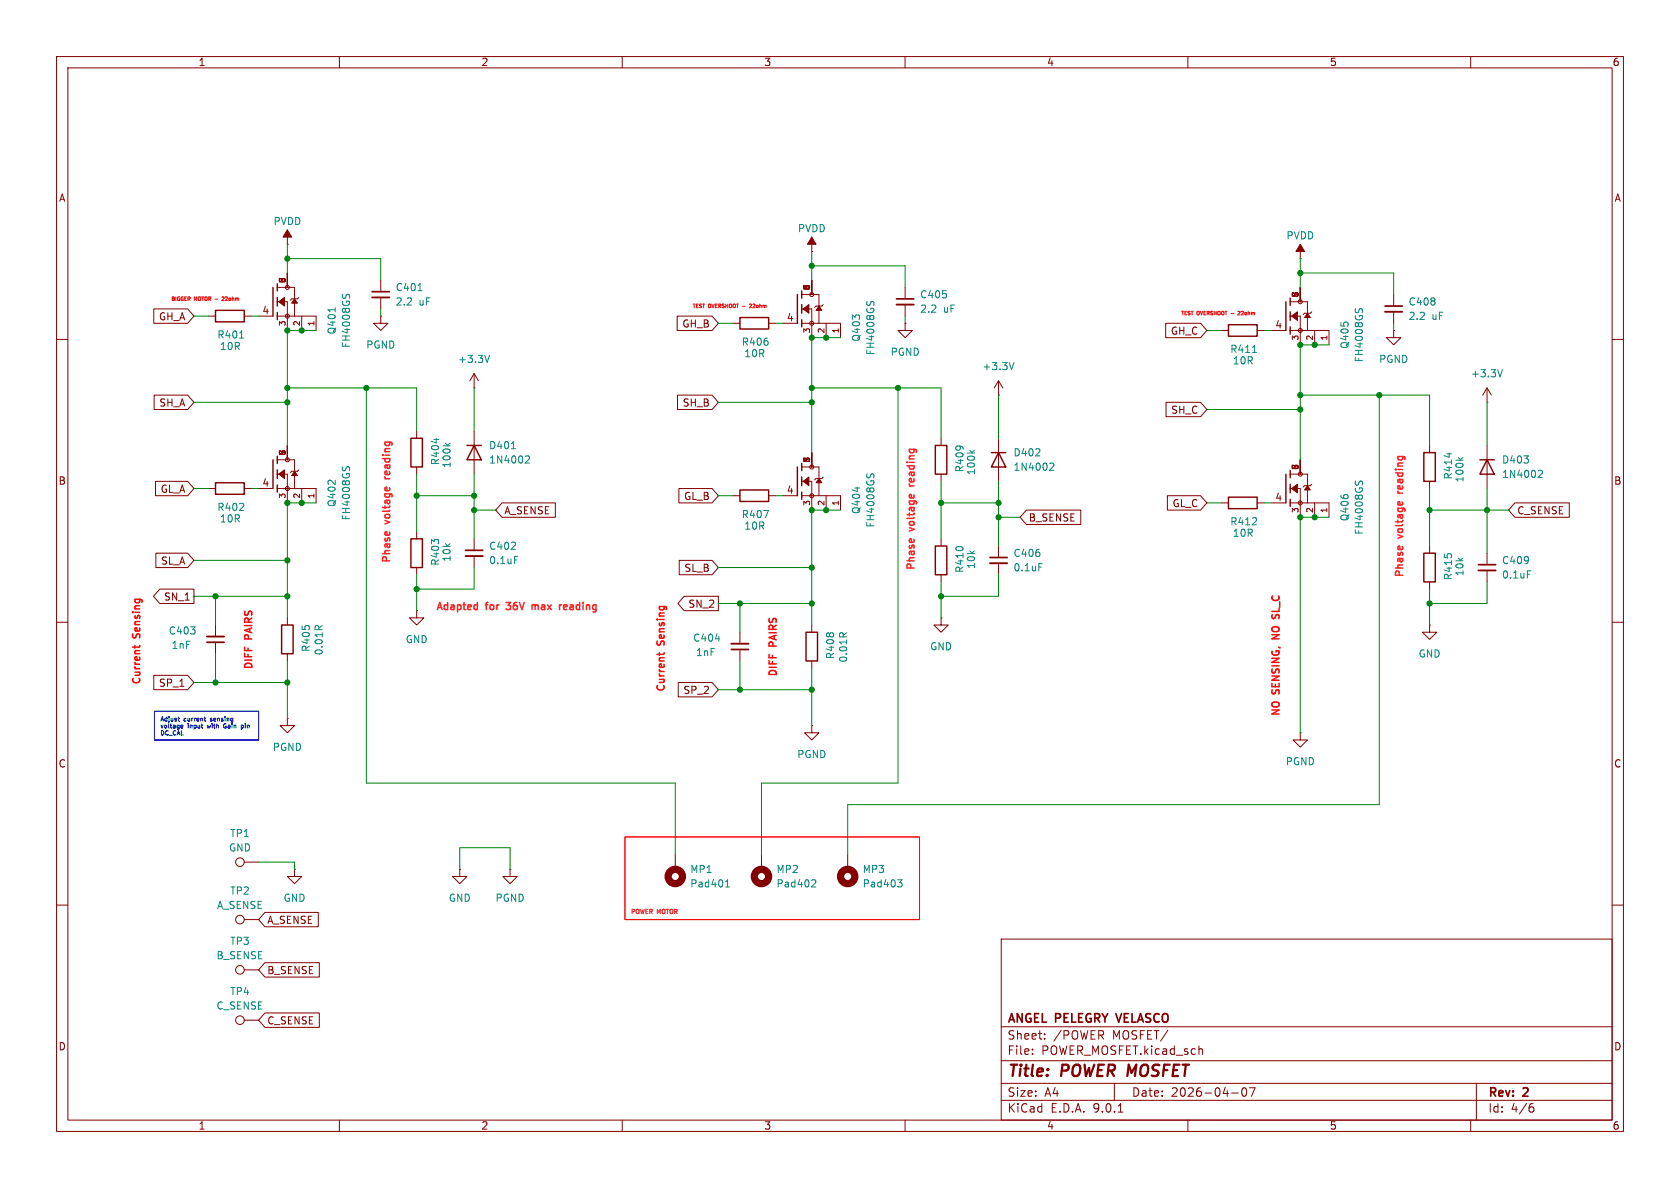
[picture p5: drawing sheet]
<svg xmlns="http://www.w3.org/2000/svg" width="297mm" height="210mm" viewBox="0 0 297 210" stroke-linecap="round" stroke-linejoin="round" font-family="sans-serif">
<path d="M0 0h297v210h-297z" fill="#fff" stroke="#fff" stroke-width=".18"/>
<g fill="none" stroke="#840000" stroke-width=".18">
<path d="M10 10h277v190h-277zM12 12h273v186h-273zM60 10v2M110 10v2M160 10v2M210 10v2M260 10v2M27.2 54.6h6l1.1 1.3-1.1 1.3h-6zM36.8 55.9h1.3M43.2 55.9h1.2M45.7 55.9h2.6M49 50.8h3.1v5.1"/>
<path d="M49 53.3h1.8v5.1M49 55.9h6.9v2.5M50.8 43.2h.1M50.8 40.6v2.6M50.8 48.3v2.5M52.8 52.6l-.2 .2h-1l-.3 .3M53.3 55.9v2.5M67.3 55.9v1.3h1.3l-1.3 1.2-1.3-1.2h1.3M67.3 55.9h.1M67.3 49.5v2.1M67.3 52.6v2M119.7 55.9h6.2l1.1 1.3-1.1 1.2h-6.2z"/>
<path d="M129.5 57.2h1.3M135.9 57.2h1.3M138.4 57.2h2.6M141.7 54.6h1.8v5.1M141.7 52.1h3.1v5.1M141.7 57.2h6.9v2.5M143.5 44.5h.1M143.5 41.9v2.6M143.5 49.5v2.6M145.5 53.8l-.2 .3h-1l-.3 .3M146 57.2v2.5M160 57.2v1.2h1.3l-1.3 1.3-1.3-1.3h1.3"/>
<path d="M160 57.2h.1M160 50.8v2M160 53.8v2.1M206.1 57.1h6.1l1.2 1.3-1.2 1.3h-6.1zM215.9 58.4h1.3M222.2 58.4h1.3M224.8 58.4h2.5M228.1 53.3h3v5.1M228.1 55.9h1.8v5.1M228.1 58.4h6.8v2.6M229.9 45.7h.1M229.9 43.2v2.5"/>
<path d="M229.9 50.8v2.5M231.9 55.1l-.3 .3h-1l-.2 .2M232.4 58.4v2.6M246.4 58.4v1.3h1.2l-1.2 1.3-1.3-1.3h1.3M246.4 58.4h.1M246.4 52.1v2M246.4 55.1v2.1M10 60h2M27.2 69.8h6l1.1 1.3-1.1 1.3h-6zM50.8 78.7v2.6M73.7 76.2v1.3M83.8 68.6h.1"/>
<path d="M83.8 66v2.6M83.8 76.2v7.6M83.8 66l-.7 1.3M83.8 66l.8 1.3M119.8 69.8h6.1l1.1 1.3-1.1 1.3h-6.1zM166.4 77.5v1.2M176.5 69.9h.1M176.5 67.3v2.6M176.5 77.5v7.6M176.5 67.3l-.7 1.3M176.5 67.3l.8 1.3M206.1 71.1h6.1l1.2 1.3-1.2 1.3h-6.1z"/>
<path d="M252.7 78.7v1.3M262.9 71.1h.1M262.9 68.6v2.5M262.9 78.7v7.7M262.9 68.6l-.8 1.3M262.9 68.6l.8 1.3M285 60h2M27.5 85.1h5.7l1.1 1.3-1.1 1.2h-5.7zM27.6 97.8h5.6l1.1 1.3-1.1 1.2h-5.6zM36.8 86.4h1.3M43.2 86.4h1.2M45.7 86.4h2.6"/>
<path d="M49 83.8h1.8v5.1M49 81.3h3.1v5.1M49 86.4h6.9v2.5M52.8 83.1l-.2 .2h-1l-.3 .3M53.3 86.4v2.5M73.7 82.6v1.2M73.7 94v1.3M83.8 95.3v2M83.8 98.3v2M88.7 88.9h9.5v2.5h-9.5l-1.1-1.2zM120 86.4h5.9l1.1 1.2-1.1 1.3h-5.9zM120.1 99.1h5.8l1.1 1.2-1.1 1.3h-5.8z"/>
<path d="M129.5 87.6h1.3M135.9 87.6h1.3M138.4 87.6h2.6M141.7 85.1h1.8v5.1M141.7 87.6h6.9v2.6M141.7 82.6h3.1v5M143.5 80v2.6M145.5 84.3l-.2 .3h-1l-.3 .2M146 87.6v2.6M166.4 83.8v1.3M166.4 95.3v1.2M176.5 96.5v2.1"/>
<path d="M176.5 99.6v2M181.5 90.2h9.6v2.5h-9.6l-1.2-1.3zM206.4 87.6h5.8l1.2 1.3-1.2 1.3h-5.8zM215.9 88.9h1.3M222.2 88.9h1.3M224.8 88.9h2.5M228.1 88.9h6.8v2.5M228.1 86.4h1.8v5M228.1 83.8h3v5.1M229.9 81.3v2.5M231.9 85.6l-.3 .3h-1l-.2 .2M232.4 88.9v2.5"/>
<path d="M252.7 85.1v1.3M252.7 96.5v1.3M262.9 97.8v2M267.8 88.9h9.6v2.5h-9.6l-1.1-1.2zM10 110h2M27.2 119.4h6l1.1 1.3-1.1 1.2h-6zM28.2 104.1h6.1v2.6h-6.1l-1.1-1.3zM38.1 110.5v2M38.1 113.5v2.1M50.8 109.2v1.3M50.8 115.6v1.2M73.7 108v1.2h1.2l-1.2 1.3-1.3-1.3h1.3"/>
<path d="M73.7 108h.1M73.7 100.3v1.3M120.9 105.4h6.1v2.6h-6.1l-1.1-1.3zM130.8 111.8v2M130.8 114.8v2M143.5 110.5v1.3M143.5 116.8v1.3M166.4 109.2v1.3h1.2l-1.2 1.3-1.3-1.3h1.3M166.4 109.2h.1M166.4 101.6v1.3M252.7 110.5v1.3h1.3l-1.3 1.2-1.2-1.2h1.2M252.7 110.5h.1"/>
<path d="M252.7 102.9v1.2M262.9 100.8v2.1M285 110h2M50.8 127v1.3h1.3l-1.3 1.2-1.3-1.2h1.3M50.8 127h.1M119.9 120.6h6l1.1 1.3-1.1 1.3h-6zM143.5 128.3v1.2h1.3l-1.3 1.3-1.3-1.3h1.3M143.5 128.3h.1M229.9 129.5v1.3h1.2l-1.2 1.3-1.3-1.3h1.3M229.9 129.5h.1M43.2 152.4h2.5M52.1 153.7v1.2h1.2l-1.2 1.3-1.3-1.3h1.3"/>
<path d="M52.1 153.7h.1M81.3 153.7v1.2h1.2l-1.2 1.3-1.3-1.3h1.3M81.3 153.7h.1M90.2 153.7v1.2h1.2l-1.2 1.3-1.3-1.3h1.3M90.2 153.7h.1M119.4 151.1v2.6M134.6 151.1v2.6M149.9 151.1v2.6M10 160h2M43.2 171.5h2.5M43.2 162.6h2.5M46.8 161.3h9.5v2.5h-9.5l-1.1-1.2z"/>
<path d="M46.8 170.2h9.7v2.5h-9.7l-1.1-1.2zM46.8 179.1h9.7v2.5h-9.7l-1.1-1.3zM177 166h108v32h-108zM285 160h2M43.2 180.3h2.5M60 198v2M110 198v2M160 198v2M177 194.5h108M177 191.5h108M177 187.5h108M177 181.5h108"/>
<path d="M182.5 186.3v.1M182.5 185.5v.1M184.7 183.6v.1M184.7 182.8v.1M197 191.5v3M197.7 196.6h.8M210 198v2M212.2 185.4l.3 .1 .1 .1v.8M217.7 193.2h1.2M219.7 192.4l.2-.1a.81 .81 0 0 1 .6 .6 .81 .81 0 0 1-.3 .8l-.2 .1a.81 .81 0 0 1-.3-1.4zM220.9 192.3h1l-.7 1.5M260 198v2"/>
<path d="M261 191.5v6.5M270.6 195.7h.4l.2 .3-.1 .5-.5 .1M271 195.1l-.4 .1"/>
<circle cx="50.8" cy="55.9" r=".36"/>
<circle cx="50.8" cy="50.8" r=".36"/>
<circle cx="143.5" cy="52.1" r=".36"/>
<circle cx="143.5" cy="57.2" r=".36"/>
<circle cx="229.9" cy="58.4" r=".36"/>
<circle cx="229.9" cy="53.3" r=".36"/>
<circle cx="50.8" cy="86.4" r=".36"/>
<circle cx="50.8" cy="81.3" r=".36"/>
<circle cx="143.5" cy="87.6" r=".36"/>
<circle cx="143.5" cy="82.6" r=".36"/>
<circle cx="229.9" cy="83.8" r=".36"/>
<circle cx="229.9" cy="88.9" r=".36"/>
<circle cx="42.4" cy="152.4" r=".76"/>
<circle cx="42.4" cy="171.4" r=".76"/>
<circle cx="42.4" cy="162.6" r=".76"/>
<circle cx="42.4" cy="180.3" r=".76"/>
</g>
<path d="M65.8 51.6h3M158.5 52.8h3M244.9 54.1h3M82.3 97.3h3M175 98.6h3.1M261.4 99.8h3M36.6 113.5h3M129.3 114.8h3M197.3 179.2l.5 1.5" fill="none" stroke="#840000" stroke-width=".3"/>
<g fill="none" stroke="#840000" stroke-width=".25">
<path d="M38.1 54.9h5.1v2h-5.1zM48.3 50.8v5.1M49 50.2v1.2M49 52.6v1.5M49 55.2v1.3M130.8 56.1h5.1v2.1h-5.1zM141 52.1v5.1M141.7 51.4v1.3M141.7 53.8v1.6M141.7 56.5v1.3M217.2 57.4h5v2h-5zM227.3 53.3v5.1"/>
<path d="M228.1 52.7v1.3M228.1 55.1v1.5M228.1 57.8v1.3M72.6 77.5h2.1v5.1h-2.1zM82.5 78.7h2.6M83.8 78.7l1.3 2.6h-2.6zM165.4 78.7h2v5.1h-2zM38.1 85.3h5.1v2.1h-5.1zM48.3 81.3v5.1M49 80.6v1.3M49 83.1v1.5M49 85.7v1.3"/>
<path d="M72.6 95.3h2.1v5h-2.1zM130.8 86.6h5.1v2h-5.1zM141 82.6v5M141.7 81.9v1.3M141.7 84.3v1.6M141.7 87v1.3M165.4 96.5h2v5.1h-2zM175.3 80h2.5M176.5 80l1.3 2.6h-2.5zM217.2 87.9h5v2h-5zM227.3 83.8v5.1M228.1 83.2v1.3"/>
<path d="M228.1 85.6v1.5M228.1 88.3v1.2M251.7 97.8h2v5.1h-2zM251.7 80h2v5.1h-2zM261.6 81.3h2.6M262.9 81.3l1.3 2.5h-2.6zM49.8 110.5h2v5.1h-2zM142.5 111.8h2v5h-2z"/>
</g>
<g fill="none" stroke="#008484" stroke-width=".18">
<path d="M42.4 59.8h.7M59.3 54.4v.7M60.6 52l-.1 .5M61.2 52.3l.2-.3 .4 .3M73.9 51.4h.7M153.3 53.3l-.1 .5M153.9 53.5l.2-.2 .4 .2M239.7 54.6l-.1 .4M240.3 54.8l.2-.2 .4 .2M77.1 77.5v.8M78.7 78.3l.5 .5M79.6 78.3l-.5 .4"/>
<path d="M86.5 62.8l-.4 1.3M90.4 79.3h.7M171.4 79.6l.5 .5M172.3 79.6l-.5 .4M179.3 64.1l-.5 1.2M221.4 62.3h.8M265.6 65.3l-.4 1.3M60.6 82.5l-.1 .5M61.2 82.7l.2-.2 .4 .2M90.9 98.4h.7M93.1 80.6h.4l.1 .4-.8 .9h.8M135 90.2h.9l-.6 1.3"/>
<path d="M153.3 83.8l-.1 .4M153.9 84l.2-.2 .4 .2M183.7 99.6h.6M185.8 81.9h.4l.1 .3-.8 .9h.8M239.7 85l-.1 .5M240.3 85.3l.2-.3 .4 .3M256.2 80v.8M257.8 80.9l.5 .5M258.6 80.9l-.4 .3M272.1 83.1l.5 .1 .1 .3-.8 .9h.8M55.8 110.7l.1-.1 .4 .1M57 110.6l-.6 .4"/>
<path d="M126.5 112.9h.8M148.5 112l.1-.1 .4 .1M149.7 111.9l-.6 .4M270 100.9h.6M128.3 156.8h.7M128.3 155.9l.3-.4v1.3M143.7 155.5l.4 .1 .1 .3-.8 .9h.8M158.7 155.5h.8l-.5 .5 .4 .1 .1 .4-.3 .3h-.3"/>
</g>
<g fill="#840000" stroke="#840000" stroke-width=".18">
<path d="M49.3 53.3l1-.7v1.5z"/>
<path d="M52.1 52.8l.5 .8h-1z"/>
<path d="M142 54.6l1-.8v1.6z"/>
<path d="M144.8 54.1l.5 .8h-1z"/>
<path d="M143.5 41.9l.8 1.3h-1.6z"/>
<path d="M50.8 40.6l.8 1.3h-1.6z"/>
<path d="M228.3 55.9l1.1-.8v1.5z"/>
<path d="M231.1 55.4l.5 .7h-1z"/>
<path d="M229.9 43.2l.7 1.3h-1.5z"/>
<path d="M49.3 83.8l1-.7v1.5z"/>
<path d="M52.1 83.3l.5 .8h-1z"/>
<path d="M228.3 86.4l1.1-.8v1.5z"/>
<path d="M231.1 85.9l.5 .7h-1z"/>
<path d="M142 85.1l1-.8v1.6z"/>
<path d="M144.8 84.6l.5 .7h-1z"/>
</g>
<path d="M65.8 52.6h3M158.5 53.8h3M244.9 55.1h3M82.3 98.3h3M175 99.6h3.1M36.6 112.5h3M129.3 113.8h3M261.4 100.8h3" fill="none" stroke="#840000" stroke-width=".33"/>
<g fill="none" stroke="#840000" stroke-width="1.3">
<circle cx="119.4" cy="154.9" r="1.27"/>
<circle cx="134.6" cy="154.9" r="1.27"/>
<circle cx="149.9" cy="154.9" r="1.27"/>
</g>
<g fill="none" stroke="#008400" stroke-width=".18">
<path d="M34.3 55.9h2.5M44.4 55.9h1.3M50.8 43.2v5.1M50.8 45.7h16.5v3.8M55.9 58.4h-5.1v20.3M67.3 54.6v1.3M127 57.2h2.5M137.2 57.2h1.2M143.5 44.5v5M143.5 47h16.5v3.8M148.6 59.7h-5.1v20.3M160 55.9v1.3"/>
<path d="M213.4 58.4h2.5M223.5 58.4h1.3M229.9 45.7v5.1M229.9 48.3h16.5v3.8M246.4 57.2v1.2M34.3 71.1h16.5M50.8 68.6h22.9v7.6M64.8 68.6v69.8h54.6v12.7M83.8 68.6v7.6M127 71.1h16.5M143.5 68.6h22.9v8.9M158.7 68.6v69.8h-24.1v12.7"/>
<path d="M176.5 69.9v7.6M213.4 72.4h16.5M229.9 69.9h22.8v8.8M234.9 61h-5v20.3M243.8 69.9v72.3h-93.9v8.9M262.9 71.1v7.6M34.3 86.4h2.5M34.3 99.1h16.5M44.4 86.4h1.3M55.9 88.9h-5.1v20.3M73.7 87.6h10.1M73.7 83.8v10.2"/>
<path d="M83.8 90.2h3.8M83.8 83.8v11.5M127 87.6h2.5M137.2 87.6h1.2M148.6 90.2h-5.1v20.3M166.4 85.1v10.2M166.4 88.9h10.1M176.5 91.4h3.8M176.5 85.1v11.4M213.4 88.9h2.5M223.5 88.9h1.3M234.9 91.4h-5v38.1"/>
<path d="M252.7 90.2h14M252.7 86.4v10.1M262.9 86.4v11.4M34.3 105.4h16.5M38.1 105.4v5.1M38.1 115.6v5.1M50.8 116.8v10.2M73.7 101.6v6.4M83.8 100.3v3.8h-10.1M127 106.7h16.5M127 100.3h16.5M130.8 106.7v5.1"/>
<path d="M130.8 116.8v5.1M143.5 118.1v10.2M166.4 102.9v6.3M176.5 101.6v3.8h-10.1M252.7 104.1v6.4M262.9 102.9v3.8h-10.2M34.3 120.7h16.5M127 121.9h16.5M45.7 152.4h6.4v1.3M81.3 153.7v-3.8h8.9v3.8"/>
</g>
<g fill="none" stroke="#0000c2" stroke-width=".18">
<path d="M27.3 125.7h18.4v5.1h-18.4zM28.4 127.5l.3-.8 .2 .8M28.5 129.2v.7M29.5 126.7v.8M29.8 127.9v.7M29.9 126.7v.1M30.2 127.9v.7M31.3 129.9l.3-.7 .2 .7M31.4 127h.3M31.6 126.7v.7l.1 .1M32 128.6l.3 .1M32 128.3l.1-.1 .2 .1-.3 .1"/>
<path d="M32.1 129.2v.7M35.7 127.9v.7M36.1 127h.3M36.2 126.7v.7M36.2 127.4l.2 .1M36.6 128.2l.2 .5M37.2 127.4v.1M37.2 127v.2M37.9 127.9v.7M38.3 127.9v.8M39.5 128.4l.2 .3h.3M39.8 126.7v.1"/>
<path d="M42.7 128.2l.3 .1v.3l-.3 .1M43.3 127.9v.1"/>
</g>
<path d="M110.5 148h52.1v14.6h-52.1z" fill="none" stroke="#ff050c" stroke-width=".18"/>
<path d="M23.9 114.1v.5M24.7 114.1l-.1 .2M116.6 115.4v.5M117.4 115.4v.2" fill="none" stroke="#ff0f00" stroke-width=".25"/>
<path d="M38 52.9h.5M39.3 52.5h.2l.1 .2-.4 .4h.4M131.3 54.1h.4M132.5 53.8h.2l.2 .1-.4 .5h.4M217.6 55.4h.5M218.9 55.1h.1M218.9 55.1h.3M219.2 55.1h.1M219.2 55.1v.2l-.4 .4h.4" fill="none" stroke="#ff020a" stroke-width=".18"/>
<path d="M89.5 106.5h.8M89.5 107.6v.1M94.1 106.9v.9M94.6 107l-.3-.1-.2 .1M99.2 106.9h.1M100.1 106.9h-.3l-.2 .2 .1 .6 .4 .1M100.2 107.2l-.6 .1" fill="none" stroke="#ff2224" stroke-width=".25"/>
<path d="M224.9 108.8l.1 .5M225.5 108.9l-.2 .4M226.1 108.9v.5" fill="none" stroke="#ff0003" stroke-width=".25"/>
<g fill="#008400" stroke="#008400" stroke-width=".18">
<circle cx="50.8" cy="68.6" r=".46"/>
<circle cx="50.8" cy="58.4" r=".46"/>
<circle cx="53.3" cy="58.4" r=".46"/>
<circle cx="50.8" cy="45.7" r=".46"/>
<circle cx="50.8" cy="71.1" r=".46"/>
<circle cx="50.8" cy="88.9" r=".46"/>
<circle cx="53.3" cy="88.9" r=".46"/>
<circle cx="50.8" cy="99.1" r=".46"/>
<circle cx="64.8" cy="68.6" r=".46"/>
<circle cx="143.5" cy="121.9" r=".46"/>
<circle cx="130.8" cy="106.7" r=".46"/>
<circle cx="143.5" cy="106.7" r=".46"/>
<circle cx="143.5" cy="100.3" r=".46"/>
<circle cx="38.1" cy="120.7" r=".46"/>
<circle cx="50.8" cy="120.7" r=".46"/>
<circle cx="50.8" cy="105.4" r=".46"/>
<circle cx="38.1" cy="105.4" r=".46"/>
<circle cx="229.9" cy="48.3" r=".46"/>
<circle cx="229.9" cy="69.9" r=".46"/>
<circle cx="229.9" cy="61" r=".46"/>
<circle cx="232.4" cy="61" r=".46"/>
<circle cx="229.9" cy="72.4" r=".46"/>
<circle cx="232.4" cy="91.4" r=".46"/>
<circle cx="229.9" cy="91.4" r=".46"/>
<circle cx="166.4" cy="105.4" r=".46"/>
<circle cx="262.9" cy="90.2" r=".46"/>
<circle cx="252.7" cy="90.2" r=".46"/>
<circle cx="252.7" cy="106.7" r=".46"/>
<circle cx="243.8" cy="69.9" r=".46"/>
<circle cx="143.5" cy="71.1" r=".46"/>
<circle cx="143.5" cy="68.6" r=".46"/>
<circle cx="143.5" cy="59.7" r=".46"/>
<circle cx="146" cy="59.7" r=".46"/>
<circle cx="143.5" cy="47" r=".46"/>
<circle cx="73.7" cy="87.6" r=".46"/>
<circle cx="73.7" cy="104.1" r=".46"/>
<circle cx="130.8" cy="121.9" r=".46"/>
<circle cx="83.8" cy="90.2" r=".46"/>
<circle cx="83.8" cy="87.6" r=".46"/>
<circle cx="166.4" cy="88.9" r=".46"/>
<circle cx="146" cy="90.2" r=".46"/>
<circle cx="158.7" cy="68.6" r=".46"/>
<circle cx="143.5" cy="90.2" r=".46"/>
<circle cx="176.5" cy="88.9" r=".46"/>
<circle cx="176.5" cy="91.4" r=".46"/>
</g>
<g font-size="2.8" fill="#840000">
<text x="178" y="190.9">Title:</text>
<text x="187.7" y="190.9">POWER MOSFET</text>
</g>
<g font-size="2.1" fill="#840000">
<text x="178" y="184">Sheet:</text>
<text x="178" y="181.2">ANGEL PELEGRY</text>
<text x="186.2" y="184">/POWER</text>
<text x="196.7" y="184">MOSFET/</text>
<text x="198.1" y="181.2">VELASCO</text>
<text x="178" y="186.7">File:</text>
<text x="184.1" y="186.7">POWER_MOSFET.kicad_sch</text>
<text x="178" y="196.9">KiCad</text>
<text x="178" y="194.1">Size:</text>
<text x="184.7" y="194.1">A4</text>
<text x="185.7" y="196.9">E.D.A.</text>
<text x="193.3" y="196.9">9.0.1</text>
<text x="200" y="194.1">Date:</text>
<text x="207" y="194.1">2026-04-07</text>
<text x="263" y="194.3">Rev:</text>
<text x="263" y="196.9">Id:</text>
<text x="267.1" y="196.9">4/6</text>
<text x="269.4" y="194.3">2</text>
</g>
<g font-size="1.8" fill="#840000">
<text x="35" y="11.9">1</text>
<text x="85" y="11.9">2</text>
<text x="135" y="11.9">3</text>
<text x="185" y="11.9">4</text>
<text x="235" y="11.9">5</text>
<text x="285" y="11.9">6</text>
<text x="10.3" y="35.9">A</text>
<text x="285.3" y="35.9">A</text>
<text x="28" y="56.8">GH_A</text>
<text x="46.3" y="55.6">4</text>
<text x="120.5" y="58.1">GH_B</text>
<text x="139" y="56.9">4</text>
<text x="206.9" y="59.4">GH_C</text>
<text x="225.4" y="58.2">4</text>
<text x="28.1" y="72.1">SH_A</text>
<text x="120.6" y="72.1">SH_B</text>
<text x="207" y="73.3">SH_C</text>
<text x="10.3" y="85.9">B</text>
<text x="28.3" y="87.3">GL_A</text>
<text x="46.3" y="86.1">4</text>
<text x="120.8" y="88.6">GL_B</text>
<text x="139" y="87.4">4</text>
<text x="207.2" y="89.9">GL_C</text>
<text x="225.4" y="88.6">4</text>
<text x="285.3" y="85.9">B</text>
<text x="89.1" y="91.1">A_SENSE</text>
<text x="181.8" y="92.4">B_SENSE</text>
<text x="268.1" y="91.1">C_SENSE</text>
<text x="28.4" y="100">SL_A</text>
<text x="120.9" y="101.3">SL_B</text>
<text x="28.9" y="106.4">SN_1</text>
<text x="121.6" y="107.6">SN_2</text>
<text x="28" y="121.6">SP_1</text>
<text x="120.7" y="122.9">SP_2</text>
<text x="10.3" y="135.9">C</text>
<text x="285.3" y="135.9">C</text>
<text x="47.1" y="163.5">A_SENSE</text>
<text x="47.1" y="172.4">B_SENSE</text>
<text x="10.3" y="185.9">D</text>
<text x="47.1" y="181.3">C_SENSE</text>
<text x="285.3" y="185.9">D</text>
<text x="35" y="199.9">1</text>
<text x="85" y="199.9">2</text>
<text x="135" y="199.9">3</text>
<text x="185" y="199.9">4</text>
<text x="235" y="199.9">5</text>
<text x="285" y="199.9">6</text>
</g>
<g font-size="1.8" fill="#008484">
<text x="48.2" y="40">PVDD</text>
<text x="141" y="41.2">PVDD</text>
<text x="227.3" y="42.5">PVDD</text>
<text x="69.9" y="51.7">C401</text>
<text x="162.6" y="52.9">C405</text>
<text x="59.5" y="59.2" transform="rotate(-90 59.5 59.2)">Q401</text>
<text x="69.9" y="54.2">2.2</text>
<text x="74.1" y="54.2">uF</text>
<text x="162.6" y="55.5">2.2</text>
<text x="166.8" y="55.5">uF</text>
<text x="248.9" y="54.2">C408</text>
<text x="248.9" y="56.7">2.2</text>
<text x="253.1" y="56.7">uF</text>
<text x="38.3" y="60">R401</text>
<text x="38.8" y="62.1">10R</text>
<text x="62.1" y="61.6" transform="rotate(-90 62.1 61.6)">FH4008GS</text>
<text x="64.6" y="61.8">PGND</text>
<text x="80.9" y="64.4">+3.3V</text>
<text x="131" y="61.3">R406</text>
<text x="131.5" y="63.3">10R</text>
<text x="152.2" y="60.5" transform="rotate(-90 152.2 60.5)">Q403</text>
<text x="154.8" y="62.9" transform="rotate(-90 154.8 62.9)">FH4008GS</text>
<text x="157.3" y="63.1">PGND</text>
<text x="173.6" y="65.6">+3.3V</text>
<text x="217.4" y="62.6">R411</text>
<text x="217.8" y="64.6">10R</text>
<text x="238.6" y="61.8" transform="rotate(-90 238.6 61.8)">Q405</text>
<text x="241.1" y="64.2" transform="rotate(-90 241.1 64.2)">FH4008GS</text>
<text x="243.7" y="64.4">PGND</text>
<text x="259.9" y="66.9">+3.3V</text>
<text x="77.8" y="82.3" transform="rotate(-90 77.8 82.3)">R404</text>
<text x="79.9" y="82.8" transform="rotate(-90 79.9 82.8)">100k</text>
<text x="86.4" y="79.6">D401</text>
<text x="86.4" y="82.1">1N4002</text>
<text x="170.5" y="83.6" transform="rotate(-90 170.5 83.6)">R409</text>
<text x="179.1" y="80.9">D402</text>
<text x="179.1" y="83.4">1N4002</text>
<text x="265.4" y="82.1">D403</text>
<text x="59.5" y="89.7" transform="rotate(-90 59.5 89.7)">Q402</text>
<text x="172.6" y="84.1" transform="rotate(-90 172.6 84.1)">100k</text>
<text x="256.9" y="84.9" transform="rotate(-90 256.9 84.9)">R414</text>
<text x="258.9" y="85.4" transform="rotate(-90 258.9 85.4)">100k</text>
<text x="265.4" y="84.7">1N4002</text>
<text x="38.3" y="90.5">R402</text>
<text x="38.8" y="92.6">10R</text>
<text x="62.1" y="92.1" transform="rotate(-90 62.1 92.1)">FH4008GS</text>
<text x="131" y="91.8">R407</text>
<text x="131.5" y="93.8">10R</text>
<text x="152.2" y="91" transform="rotate(-90 152.2 91)">Q404</text>
<text x="154.8" y="93.4" transform="rotate(-90 154.8 93.4)">FH4008GS</text>
<text x="217.4" y="93.1">R412</text>
<text x="217.8" y="95.1">10R</text>
<text x="238.6" y="92.2" transform="rotate(-90 238.6 92.2)">Q406</text>
<text x="241.1" y="94.6" transform="rotate(-90 241.1 94.6)">FH4008GS</text>
<text x="77.8" y="100.1" transform="rotate(-90 77.8 100.1)">R403</text>
<text x="79.9" y="99.4" transform="rotate(-90 79.9 99.4)">10k</text>
<text x="86.4" y="97.4">C402</text>
<text x="86.4" y="99.9">0.1uF</text>
<text x="170.5" y="101.4" transform="rotate(-90 170.5 101.4)">R410</text>
<text x="172.6" y="100.7" transform="rotate(-90 172.6 100.7)">10k</text>
<text x="179.1" y="98.7">C406</text>
<text x="179.1" y="101.2">0.1uF</text>
<text x="258.9" y="102" transform="rotate(-90 258.9 102)">10k</text>
<text x="265.4" y="99.9">C409</text>
<text x="256.9" y="102.6" transform="rotate(-90 256.9 102.6)">R415</text>
<text x="265.4" y="102.5">0.1uF</text>
<text x="29.7" y="112.4">C403</text>
<text x="71.6" y="113.9">GND</text>
<text x="122.4" y="113.6">C404</text>
<text x="30.2" y="114.9">1nF</text>
<text x="55" y="115.3" transform="rotate(-90 55 115.3)">R405</text>
<text x="57.3" y="116" transform="rotate(-90 57.3 116)">0.01R</text>
<text x="122.9" y="116.2">1nF</text>
<text x="147.7" y="116.6" transform="rotate(-90 147.7 116.6)">R408</text>
<text x="150" y="117.2" transform="rotate(-90 150 117.2)">0.01R</text>
<text x="164.3" y="115.2">GND</text>
<text x="250.7" y="116.4">GND</text>
<text x="48.1" y="132.9">PGND</text>
<text x="140.8" y="134.2">PGND</text>
<text x="227.2" y="135.5">PGND</text>
<text x="40.6" y="148.2">TP1</text>
<text x="40.4" y="150.7">GND</text>
<text x="121.9" y="154.5">MP1</text>
<text x="137.2" y="154.5">MP2</text>
<text x="152.4" y="154.5">MP3</text>
<text x="38.3" y="160.9">A_SENSE</text>
<text x="40.6" y="158.3">TP2</text>
<text x="50" y="159.6">GND</text>
<text x="79.2" y="159.6">GND</text>
<text x="87.5" y="159.6">PGND</text>
<text x="121.9" y="157.1">Pad401</text>
<text x="137.2" y="157.1">Pad402</text>
<text x="152.4" y="157.1">Pad403</text>
<text x="40.6" y="167.2">TP3</text>
<text x="38.2" y="169.8">B_SENSE</text>
<text x="38.2" y="178.7">C_SENSE</text>
<text x="40.6" y="176.1">TP4</text>
</g>
<g font-size="1.8" fill="#ff2224">
<text x="69.3" y="84.2" transform="rotate(-90 69.3 84.2)">reading</text>
<text x="162.1" y="85.4" transform="rotate(-90 162.1 85.4)">reading</text>
<text x="248.4" y="86.7" transform="rotate(-90 248.4 86.7)">reading</text>
<text x="69.3" y="92.5" transform="rotate(-90 69.3 92.5)">voltage</text>
<text x="162.1" y="93.8" transform="rotate(-90 162.1 93.8)">voltage</text>
<text x="248.4" y="95.1" transform="rotate(-90 248.4 95.1)">voltage</text>
<text x="69.3" y="99.7" transform="rotate(-90 69.3 99.7)">Phase</text>
<text x="162.1" y="101" transform="rotate(-90 162.1 101)">Phase</text>
<text x="248.4" y="102.2" transform="rotate(-90 248.4 102.2)">Phase</text>
<text x="76.9" y="108.2">Adapted</text>
<text x="85.9" y="108.2">for</text>
<text x="90.1" y="108.2">36V</text>
<text x="95" y="108.2">max</text>
<text x="100.4" y="108.2">reading</text>
</g>
<g font-size="1.8" fill="#ff0f00">
<text x="25.1" y="112.8" transform="rotate(-90 25.1 112.8)">Sensing</text>
<text x="117.9" y="114" transform="rotate(-90 117.9 114)">Sensing</text>
<text x="25.1" y="121.2" transform="rotate(-90 25.1 121.2)">Current</text>
<text x="117.9" y="122.5" transform="rotate(-90 117.9 122.5)">Current</text>
</g>
<g font-size="1.8" fill="#ff0200">
<text x="45" y="113" transform="rotate(-90 45 113)">PAIRS</text>
<text x="45" y="118.5" transform="rotate(-90 45 118.5)">DIFF</text>
<text x="137.7" y="119.8" transform="rotate(-90 137.7 119.8)">DIFF</text>
<text x="137.7" y="114.3" transform="rotate(-90 137.7 114.3)">PAIRS</text>
</g>
<g font-size="1.8" fill="#ff0003">
<text x="226.6" y="112.5" transform="rotate(-90 226.6 112.5)">NO</text>
<text x="226.6" y="108.3" transform="rotate(-90 226.6 108.3)">SL_C</text>
<text x="226.6" y="122.6" transform="rotate(-90 226.6 122.6)">SENSING,</text>
<text x="226.6" y="126.8" transform="rotate(-90 226.6 126.8)">NO</text>
</g>
<g font-size="1.4" fill="#840000">
<text x="50.5" y="50.1" transform="rotate(-90 50.5 50.1)">7</text>
<text x="143.3" y="51.4" transform="rotate(-90 143.3 51.4)">7</text>
<text x="229.6" y="52.7" transform="rotate(-90 229.6 52.7)">7</text>
<text x="50.5" y="57.8" transform="rotate(-90 50.5 57.8)">3</text>
<text x="53.1" y="57.8" transform="rotate(-90 53.1 57.8)">2</text>
<text x="55.6" y="57.8" transform="rotate(-90 55.6 57.8)">1</text>
<text x="143.3" y="59" transform="rotate(-90 143.3 59)">3</text>
<text x="145.8" y="59" transform="rotate(-90 145.8 59)">2</text>
<text x="148.3" y="59" transform="rotate(-90 148.3 59)">1</text>
<text x="229.6" y="60.3" transform="rotate(-90 229.6 60.3)">3</text>
<text x="232.2" y="60.3" transform="rotate(-90 232.2 60.3)">2</text>
<text x="234.7" y="60.3" transform="rotate(-90 234.7 60.3)">1</text>
<text x="50.5" y="80.6" transform="rotate(-90 50.5 80.6)">7</text>
<text x="143.3" y="81.9" transform="rotate(-90 143.3 81.9)">7</text>
<text x="229.6" y="83.2" transform="rotate(-90 229.6 83.2)">7</text>
<text x="50.5" y="88.2" transform="rotate(-90 50.5 88.2)">3</text>
<text x="53.1" y="88.2" transform="rotate(-90 53.1 88.2)">2</text>
<text x="55.6" y="88.2" transform="rotate(-90 55.6 88.2)">1</text>
<text x="143.3" y="89.5" transform="rotate(-90 143.3 89.5)">3</text>
<text x="145.8" y="89.5" transform="rotate(-90 145.8 89.5)">2</text>
<text x="148.3" y="89.5" transform="rotate(-90 148.3 89.5)">1</text>
<text x="229.6" y="90.8" transform="rotate(-90 229.6 90.8)">3</text>
<text x="232.2" y="90.8" transform="rotate(-90 232.2 90.8)">2</text>
<text x="234.7" y="90.8" transform="rotate(-90 234.7 90.8)">1</text>
</g>
<g font-size="1.1" fill="#0000c2">
<text x="28.3" y="127.9">Adjust</text>
<text x="28.3" y="129.1">voltage</text>
<text x="28.3" y="130.4">DC_CAL</text>
<text x="32.6" y="127.9">current</text>
<text x="33.3" y="129.1">input</text>
<text x="37" y="129.1">with</text>
<text x="37.5" y="127.9">sensing</text>
<text x="40.2" y="129.1">Gain</text>
<text x="43.6" y="129.1">pin</text>
</g>
<g font-size="1.1" fill="#ff2227">
<text x="111.4" y="161.6">POWER</text>
<text x="116.3" y="161.6">MOTOR</text>
</g>
<g font-size=".9" fill="#ff020a">
<text x="30.1" y="53.4">BIGGER</text>
<text x="34.4" y="53.4">MOTOR</text>
<text x="40" y="53.4">22ohm</text>
<text x="122.3" y="54.7">TEST</text>
<text x="125.3" y="54.7">OVERSHOOT</text>
<text x="133.2" y="54.7">22ohm</text>
<text x="208.7" y="55.9">TEST</text>
<text x="211.6" y="55.9">OVERSHOOT</text>
<text x="219.6" y="55.9">22ohm</text>
</g>
</svg>
